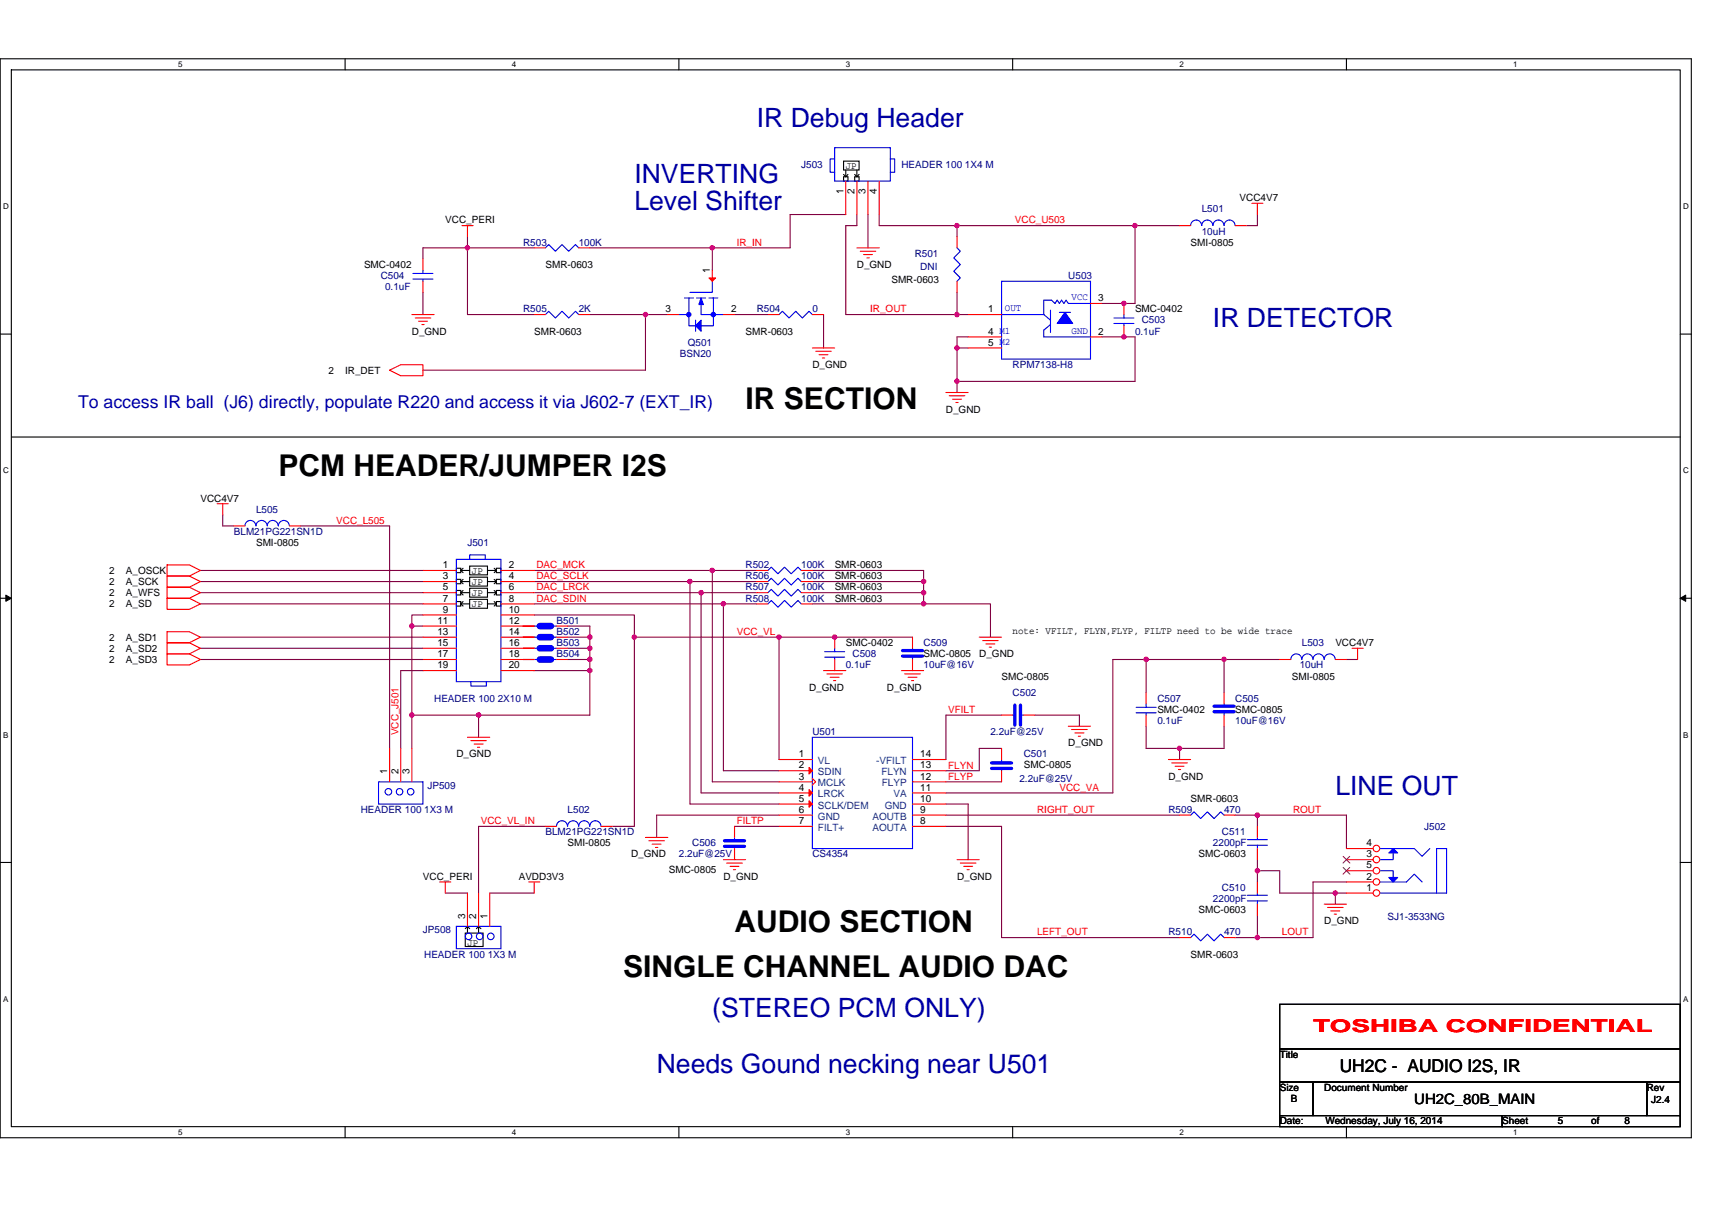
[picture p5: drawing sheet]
<svg xmlns="http://www.w3.org/2000/svg" width="297mm" height="210mm" viewBox="0 0 297 210" stroke-linecap="round" stroke-linejoin="round" font-family="sans-serif">
<path d="M0 10.2h293.5v187.2h-293.5zM2 12.1h289.5v183.4h-289.5z" fill="none" stroke="#000" stroke-width=".19"/>
<g fill="#fff">
<path d="M30.9 10.4h.8v1.6h-.8z"/>
<path d="M30.9 195.7h.8v1.6h-.8z"/>
</g>
<path d="M59.9 10.2v1.9M59.9 195.5v1.9" fill="none" stroke="#000" stroke-width=".19"/>
<g fill="#fff">
<path d="M88.8 10.4h.8v1.6h-.8z"/>
<path d="M88.8 195.7h.8v1.6h-.8z"/>
</g>
<path d="M117.8 10.2v1.9M117.8 195.5v1.9" fill="none" stroke="#000" stroke-width=".19"/>
<g fill="#fff">
<path d="M146.7 10.4h.8v1.6h-.8z"/>
<path d="M146.7 195.7h.8v1.6h-.8z"/>
</g>
<path d="M175.7 10.2v1.9M175.7 195.5v1.9" fill="none" stroke="#000" stroke-width=".19"/>
<g fill="#fff">
<path d="M204.7 10.4h.7v1.6h-.7z"/>
<path d="M204.7 195.7h.7v1.6h-.7z"/>
</g>
<path d="M233.6 10.2v1.9M233.6 195.5v1.9" fill="none" stroke="#000" stroke-width=".19"/>
<g fill="#fff">
<path d="M262.6 10.4h.7v1.6h-.7z"/>
<path d="M262.6 195.7h.7v1.6h-.7z"/>
<path d="M.5 35.1h1v1.5h-1z"/>
<path d="M292 35.1h1v1.5h-1z"/>
<path d="M.5 80.9h1v1.5h-1z"/>
<path d="M292 80.9h1v1.5h-1z"/>
</g>
<path d="M0 58h2M291.5 58h2" fill="none" stroke="#000" stroke-width=".19"/>
<g fill="#fff">
<path d="M.5 126.7h.9v1.6h-.9z"/>
<path d="M292 126.7h.9v1.6h-.9z"/>
</g>
<path d="M0 103.8h2M291.5 103.8h2" fill="none" stroke="#000" stroke-width=".19"/>
<path d="M1 103.3l1 .5-1 .6zM291.5 103.8l1-.5v1.1z" fill="#000" stroke="#000" stroke-width=".17"/>
<g fill="#fff">
<path d="M.5 172.6h.9v1.5h-.9z"/>
<path d="M292 172.6h.9v1.5h-.9z"/>
</g>
<g fill="none" stroke="#000" stroke-width=".19">
<path d="M146.4 28h2.7v1.5h-2.7zM146.4 30.7h.7v.7h-.7zM146.4 30.3l.3 .4M146.7 29.5v1.2M147.1 30.3l-.4 .4M148.3 30.7h.8v.7h-.8zM148.3 30.3l.4 .4M148.7 29.5v1.2M149.1 30.3l-.4 .4M2 75.8h289.5M79.2 98.6h.7v.8h-.7zM79.9 99l.4 .4"/>
<path d="M79.9 99h1.6M80.3 98.6l-.4 .4M81.5 98.2h3.1v1.6h-3.1zM84.6 99h1.5M85.7 98.6l.4 .4M86.1 99l-.4 .4M86.1 98.6h.8v.8h-.8zM79.2 100.5h.7v.8h-.7zM79.2 102.5h.7v.8h-.7zM79.2 104.4h.7v.8h-.7zM79.9 100.9l.4 .4M79.9 102.8l.4 .5"/>
<path d="M79.9 104.8l.4 .4M79.9 100.9h1.6M79.9 102.8h1.6M79.9 104.8h1.6M80.3 100.5l-.4 .4M80.3 102.5l-.4 .3M80.3 104.4l-.4 .4M81.5 100.2h3.1v1.5h-3.1zM81.5 102.1h3.1v1.5h-3.1zM81.5 104h3.1v1.6h-3.1zM84.6 100.9h1.5M84.6 102.8h1.5"/>
<path d="M84.6 104.8h1.5M85.7 100.5l.4 .4M85.7 102.5l.4 .3M85.7 104.4l.4 .4M86.1 100.9l-.4 .4M86.1 102.8l-.4 .5M86.1 104.8l-.4 .4M86.1 100.5h.8v.8h-.8zM86.1 102.5h.8v.8h-.8zM86.1 104.4h.8v.8h-.8zM0 149.7h2M291.5 149.7h2"/>
<path d="M80.7 161.9h3.1v2.4h-3.1zM81.1 160.8l-.4 .4M81.1 160.8v1.1M81.1 160.8l.4 .4M83 160.8l-.3 .4M83 160.8l.4 .4M83 160.8v1.1M222 174.3h69.5v7.7h-69.5zM222 182h69.5v5.8h-69.5zM222 187.8h5.8v5.8h-5.8zM222 193.6h38.6v1.9h-38.6zM227.8 187.8h57.9v5.8h-57.9z"/>
<path d="M260.6 193.6h30.9v1.9h-30.9zM285.7 187.8h5.8v5.8h-5.8z"/>
</g>
<g fill="none" stroke="#800040" stroke-width=".19">
<path d="M146.7 37.2h-9.6v5.8h-13.5M148.7 37.2v2h-2v15.4h19.3M150.6 37.2v5.8M152.5 37.2v2h13.5v1.9M166 39.2h30.9M196.9 39.2h7.8M196.9 39.2v13.5h-5.7M218.2 37.2v2h-2M73.4 44.9v-1.9h7.7v11.6h11.6M73.4 50.7v3.9M81.1 41.1v1.9h11.6M102.3 43h21.3"/>
<path d="M102.3 54.6h9.7M112 54.6v9.6h-38.6M112 54.6h3.9M123.6 43v3.9M127.4 54.6h5.8M142.9 54.6v5.8M166 50.7v3.9M166 54.6h2M168 58.5h-2v1.9M191.2 58.5h5.7v7.7h-30.9M166 60.4v5.8M166 66.2v1.9"/>
<path d="M166 60.4h2M34.8 99h38.6M38.6 89.3v2h2M52.2 91.3h15.4v38.6M92.7 99h30.9M123.6 99h7.7M123.6 99v36.7h11.6M140.9 99h19.3v1.9M34.8 102.8h38.6M34.8 104.8h38.6M34.8 100.9h38.6M34.8 110.6h38.6"/>
<path d="M34.8 112.5h38.6M34.8 114.4h38.6M71.5 108.6v15.5M71.5 108.6h1.9M73.4 116.4h-3.9v13.5M73.4 106.7h-1.9v1.9M90.8 108.6h1.9M90.8 110.6h1.9M90.8 112.5h1.9M90.8 114.4h1.9M92.7 100.9h27M92.7 116.4h9.6"/>
<path d="M92.7 104.8h32.8M92.7 106.7h17.4v3.9M92.7 102.8h28.9M98.5 110.6h3.8M98.5 112.5h3.8M98.5 114.4h3.8M98.5 108.6h3.8v2M102.3 114.4v2M102.3 116.4v7.7h-19.3M102.3 110.6v1.9M102.3 112.5v1.9M110.1 110.6h25.1"/>
<path d="M110.1 110.6v32.8h-3.9M119.7 100.9v38.6h15.5M119.7 100.9h11.6M121.6 102.8v34.8h13.6M121.6 102.8h9.7M125.5 104.8v29h9.7M125.5 104.8h5.8M135.2 110.6h23.1M135.2 110.6v21.2M140.9 104.8h19.3M140.9 102.8h19.3M140.9 100.9h19.3"/>
<path d="M160.2 100.9v1.9M160.2 102.8v2M160.2 104.8h11.6v5.8M198.9 114.4h-5.8v23.2h-29M198.9 114.4h13.5v5.8M198.9 114.4v5.8M212.4 114.4h9.6M233.6 114.4h1.9M71.5 124.1v5.8M71.5 124.1h11.5M83 124.1v3.9M164.1 139.5h3.9v9.7"/>
<path d="M164.1 135.7h9.7M173.8 129.9h-3.9v3.9h-5.8M173.8 124.1h-9.7v7.7M179.6 124.1h7.7v1.9M198.9 126v3.9h5.8M204.7 129.9v1.9M212.4 126v3.9h-7.7M77.3 155h3.8M85 155h7.7M94.6 143.4h-11.6v11.6M127.4 143.4h7.8M135.2 141.5h-21.3v3.8"/>
<path d="M164.1 141.5h40.6M164.1 143.4h9.7v19.3h30.9M214.3 141.5h3.9M218.2 151.1h3.8v3.9h9.7M218.2 141.5h15.4v5.8M218.2 141.5v1.9M218.2 158.8v3.9M218.2 149.2v1.9M218.2 151.1v2M233.6 153.1h-5.8v9.6h-9.6M233.6 155h-1.9v1.9M214.3 162.7h3.9"/>
</g>
<g fill="#f0f" stroke="#f0f" stroke-width=".19">
<circle cx="112" cy="54.6" r=".38"/>
<circle cx="166" cy="60.4" r=".38"/>
<circle cx="81.1" cy="43" r=".38"/>
<circle cx="196.9" cy="39.1" r=".38"/>
<circle cx="166" cy="39.1" r=".38"/>
<circle cx="166" cy="54.6" r=".38"/>
<circle cx="198.9" cy="114.4" r=".38"/>
<circle cx="212.4" cy="114.4" r=".38"/>
<circle cx="125.5" cy="104.8" r=".38"/>
<circle cx="123.6" cy="99" r=".38"/>
<circle cx="121.6" cy="102.8" r=".38"/>
<circle cx="119.7" cy="100.9" r=".38"/>
<circle cx="135.2" cy="110.6" r=".38"/>
<circle cx="110" cy="110.6" r=".38"/>
<circle cx="144.8" cy="110.6" r=".38"/>
<circle cx="160.3" cy="104.8" r=".38"/>
<circle cx="160.3" cy="102.8" r=".38"/>
<circle cx="160.3" cy="100.9" r=".38"/>
<circle cx="218.2" cy="141.5" r=".38"/>
<circle cx="218.2" cy="162.7" r=".38"/>
<circle cx="231.7" cy="155" r=".38"/>
<circle cx="102.3" cy="116.4" r=".38"/>
<circle cx="204.6" cy="129.9" r=".38"/>
<circle cx="83" cy="124.1" r=".38"/>
<circle cx="71.4" cy="124.1" r=".38"/>
<circle cx="71.4" cy="108.6" r=".38"/>
<circle cx="102.3" cy="110.6" r=".38"/>
<circle cx="102.3" cy="112.5" r=".38"/>
<circle cx="102.3" cy="114.4" r=".38"/>
<circle cx="123.6" cy="43" r=".38"/>
<circle cx="218.2" cy="151.1" r=".38"/>
<circle cx="195" cy="52.6" r=".38"/>
<circle cx="195" cy="58.4" r=".38"/>
<circle cx="166" cy="66.2" r=".38"/>
</g>
<g fill="none" stroke="#f00" stroke-width=".19">
<path d="M80.2 39.2h1.9M81.1 39.2v1.9M217.2 35.3h1.9M218.2 35.3v1.9M71.5 54.6h3.8M72 55.2h2.7M72.6 55.8h1.6M73.2 56.3h.4M133.2 54.6h2M140.9 54.6h2M148.7 43h3.8M149.3 43.6h2.7"/>
<path d="M149.8 44.2h1.6M150.4 44.7h.4M67.6 64.2l1.9-.9h3.9v1.9h-3.9zM140.9 60.4h3.9M141.5 61h2.7M142.1 61.6h1.6M142.7 62.1h.4M164.1 68.1h3.9M164.7 68.7h2.7M165.3 69.3h1.5M165.9 69.8h.3M29 100h3.8l2 .9-2 1h-3.8z"/>
<path d="M29 98h3.8l2 1-2 1h-3.8zM37.7 87.4h1.9M38.6 87.4v1.9M29 103.8h3.8l2 1-2 .9h-3.8zM29 101.9h3.8l2 .9-2 1h-3.8zM29 109.6h3.8l2 1-2 .9h-3.8zM29 111.5h3.8l2 1-2 1h-3.8zM29 113.5h3.8l2 .9-2 1h-3.8zM90.8 112.5h1.9M96.6 112.5h1.9M142.9 116.4h3.8M143.5 116.9h2.7"/>
<path d="M144 117.5h1.6M144.6 118.1h.4M156.4 116.4h3.8M157 116.9h2.7M157.6 117.5h1.5M158.1 118.1h.4M169.9 110.6h3.9M170.5 111.2h2.7M171.1 111.7h1.5M171.6 112.3h.4M234.6 112.5h1.9M235.5 112.5v1.9"/>
<path d="M81.1 128h3.9M81.7 128.5h2.7M82.3 129.1h1.5M82.8 129.7h.4M185.4 126h3.8M185.9 126.6h2.7M186.5 127.2h1.6M187.1 127.8h.4M202.7 131.8h3.9M203.3 132.4h2.7M203.9 133h1.5M204.5 133.5h.3"/>
<path d="M212.4 120.2v2M212.4 124.1v1.9M76.3 153.1h1.9M77.3 153.1v1.9M91.7 153.1h2M92.7 153.1v1.9M112 145.3h3.9M112.6 145.9h2.7M113.2 146.5h1.5M113.7 147.1h.4M125.5 149.2h3.9M126.1 149.8h2.7"/>
<path d="M126.7 150.3h1.5M127.3 150.9h.3M166 149.2h3.9M166.6 149.8h2.7M167.2 150.3h1.6M167.8 150.9h.4M218.2 143.4v1.9M218.2 147.3v1.9M229.8 156.9h3.8M230.3 157.5h2.7M230.9 158.1h1.5M231.5 158.6h.4"/>
</g>
<path d="M93.7 112.5h1.9" fill="none" stroke="#00f" stroke-width="1.1"/>
<g fill="none" stroke="#00f" stroke-width=".19">
<path d="M135.2 54.6l.5-.6 1.2 1.2 1.2-1.2 1.1 1.2 1.2-1.2 .5 .6M92.7 112.5h.4M96.2 112.5h.4M212.4 122.2v.4M212.4 123.5v.6M216.4 146.7h3.5M216.4 145.7h3.5M218.2 145.3v.4M218.2 146.7v.6M239.4 155h11.6v-7.7h-1.7v7.7M239.4 153.1h4.6l1.4-1.4 1.3 1.4M239.4 147.3h6l1.3 1.3 1.4-1.3"/>
<path d="M239.4 151.1h2.3v1.2M241.7 148v1.2h-2.3"/>
</g>
<path d="M210.6 123.5h3.5M210.6 122.6h3.5" fill="none" stroke="#00f" stroke-width=".57"/>
<g fill="#00f" stroke="#00f" stroke-width=".19">
<path d="M241 148l.7-.7 .8 .7z" fill-rule="evenodd"/>
<path d="M241 152.3h1.5l-.8 .8z" fill-rule="evenodd"/>
</g>
<circle cx="238.8" cy="147.2" r=".57" fill="#fff" stroke="#f00" stroke-width=".19"/>
<path d="M233.6 147.3h4.6" fill="none" stroke="#f00" stroke-width=".19"/>
<circle cx="238.8" cy="149.2" r=".57" fill="#fff" stroke="#f00" stroke-width=".19"/>
<path d="M233.6 149.2h4.6" fill="none" stroke="#f00" stroke-width=".19"/>
<path d="M233 148.6l1.2 1.2M234.2 148.6l-1.2 1.2" fill="none" stroke="#804000" stroke-width=".17"/>
<circle cx="238.8" cy="151.1" r=".57" fill="#fff" stroke="#f00" stroke-width=".19"/>
<path d="M233.6 151.1h4.6" fill="none" stroke="#f00" stroke-width=".19"/>
<path d="M233 150.5l1.2 1.2M234.2 150.5l-1.2 1.2" fill="none" stroke="#804000" stroke-width=".17"/>
<circle cx="238.8" cy="153" r=".57" fill="#fff" stroke="#f00" stroke-width=".19"/>
<path d="M233.6 153.1h4.6" fill="none" stroke="#f00" stroke-width=".19"/>
<circle cx="238.8" cy="155" r=".57" fill="#fff" stroke="#f00" stroke-width=".19"/>
<g fill="none" stroke="#f00" stroke-width=".19">
<path d="M146.7 31.4v5.8M148.7 31.4v5.8M150.6 31.4v5.8M152.5 31.4v5.8M204.7 39.2h1.9M214.3 39.2h1.9M73.4 48.8v1.9M73.4 44.9v2M92.7 43h1.9M92.7 54.6h1.9M100.4 43h1.9M100.4 54.6h1.9"/>
<path d="M115.9 54.6h1.9M123.6 46.9v1.9M125.5 54.6h1.9M166 48.8v1.9M166 41.1v1.9M168 54.6h5.8M168 58.5h5.8M189.2 52.7h2M189.2 58.5h2M195 56.5v2M195 52.7v1.9M168 60.4h5.8"/>
<path d="M40.6 91.3h1.9M50.2 91.3h2M73.4 99h5.8M86.9 99h5.8M131.3 99h1.9M139 99h1.9M73.4 100.9h5.8M73.4 102.8h5.8M73.4 104.8h5.8M73.4 106.7h5.8M73.4 108.6h5.8M73.4 110.6h5.8"/>
<path d="M73.4 112.5h5.8M73.4 114.4h5.8M73.4 116.4h5.8M86.9 114.4h5.8h-1.9M86.9 100.9h5.8M86.9 102.8h5.8M86.9 104.8h5.8M86.9 106.7h5.8M86.9 108.6h5.8h-1.9M86.9 110.6h5.8h-1.9M86.9 112.5h5.8M86.9 116.4h5.8"/>
<path d="M96.6 114.4h1.9M96.6 110.6h1.9M96.6 108.6h1.9M131.3 102.8h1.9M131.3 104.8h1.9M131.3 100.9h1.9M139 102.8h1.9M139 104.8h1.9M139 100.9h1.9M144.8 114.4v2M144.8 110.6v1.9M158.3 110.6v1.9"/>
<path d="M158.3 114.4v2M222 114.4h2M231.7 114.4h1.9M67.6 129.9v5.8M69.5 129.9v5.8M71.5 129.9v5.8M135.2 139.5h5.7M135.2 135.7h5.7M135.2 131.8h5.7M135.2 133.8h5.7M135.2 137.6h5.7M140.9 135.1l.6 .6-.6 .5"/>
<path d="M158.3 133.8h5.8M158.3 131.8h5.8M158.3 137.6h5.8M158.3 139.5h5.8M158.3 135.7h5.8M173.8 124.1h1.9M173.8 133.8v1.9M173.8 129.9v1.9M177.6 124.1h2M198.9 124.1v1.9M198.9 120.2v2M81.1 155v5.8"/>
<path d="M83 155v5.8M85 155v5.8M94.6 143.4h2M104.3 143.4h1.9M127.4 147.3v1.9M127.4 143.4v1.9M135.2 143.4h5.7M135.2 141.5h5.7M158.3 143.4h5.8M158.3 141.5h5.8M204.7 141.5h1.9M212.4 141.5h1.9"/>
<path d="M218.2 153.1v1.9M218.2 156.9v1.9M233.6 155h4.6M204.7 162.7h1.9M212.4 162.7h1.9"/>
</g>
<g fill="none" stroke="#00f" stroke-width=".19">
<path d="M144.8 25.6h9.7v5.8h-9.7zM144.8 27.6h-.8v2.3h.8M154.5 27.6h.7v2.3h-.7M210.4 39.1a.97 .97 0 0 0-.9-.9 .97 .97 0 0 0-1 .9 .95 .95 0 0 0-1-.9 .95 .95 0 0 0-.9 .9M214.3 39.1a.96 .96 0 0 0-1-.9 .96 .96 0 0 0-.9 .9 .95 .95 0 0 0-1-.9 .95 .95 0 0 0-.9 .9M71.6 47.5h3.5M71.6 48.4h3.5M73.4 48.4v.4M73.4 46.9v.6M94.6 43l.6-.6 1.2 1.2 1.1-1.2 1.2 1.2 1.1-1.2 .6 .6M94.6 54.6l.6-.6 1.2 1.2 1.1-1.2 1.2 1.2 1.1-1.2 .6 .6M117.8 54.6h1.7"/>
<path d="M118.8 51.7h1.5M119.5 51.7v4.8h1.2M120.7 55.6v1.9M120.9 51.7h1.5M121.6 52.7v1.9h3.9M123 51.7h1.5M123.6 48.8v1.9h-3.9M123.8 51.7v4.8h-2.2M166 43l.6 .6-1.1 1.1 1.1 1.2-1.1 1.2 1.1 1.1-.6 .6M173.8 48.8h15.4v13.5h-15.4zM173.8 54.6h7.3M181.1 54.6l1.2 1"/>
<path d="M182.3 53.8v3.9M182.3 56.3l-1.2 1v1.2h8.1M183.8 54.2h1.9M189.2 52.7h-3.8l-.4-.6-.4 .6-.4-.6-.4 .6-.4-.6-.4 .6-.5-.6h-1.4v2.5M193.3 55.2h3.4M193.3 56.1h3.4M195 56.1v.4M195 54.6v.6M42.5 91.2a.95 .95 0 0 1 1-.9 .95 .95 0 0 1 .9 .9 .97 .97 0 0 1 1-.9 .97 .97 0 0 1 1 .9 .96 .96 0 0 1 .9-.9 .96 .96 0 0 1 1 .9 .96 .96 0 0 1 .9-.9 .96 .96 0 0 1 1 .9M79.2 97.1h7.7v21.2h-7.7zM81.5 97.1v-.8h2.7v.8M133.2 99l.6-.6 1.2 1.2 1.1-1.2 1.2 1.2 1.1-1.2 .6 .6"/>
<path d="M81.7 118.3v.8h2.7v-.8M92.7 114.4h.4M92.7 110.6h.4M92.7 108.6h.4M96.2 114.4h.4M96.2 110.6h.4M96.2 108.6h.4M133.2 102.8l.6-.5 1.2 1.1 1.1-1.1 1.2 1.1 1.1-1.1 .6 .5M133.2 104.8l.6-.6 1.2 1.2 1.1-1.2 1.2 1.2 1.1-1.2 .6 .6M133.2 100.9l.6-.5 1.2 1.1 1.1-1.1 1.2 1.1 1.1-1.1 .6 .5M143.1 113.1h3.5M143.1 114h3.5"/>
<path d="M144.8 114v.4M144.8 112.5v.6M158.3 112.5v.4M158.3 113.9v.5M224 114.4a.95 .95 0 0 1 .9-.9 .95 .95 0 0 1 1 .9M225.9 114.4a.96 .96 0 0 1 1-.9 .96 .96 0 0 1 .9 .9 .96 .96 0 0 1 1-.9 .96 .96 0 0 1 .9 .9M229.8 114.4a.95 .95 0 0 1 .9-.9 .95 .95 0 0 1 1 .9M65.7 135.7h7.7v3.8h-7.7zM140.9 128h17.4v19.3h-17.4zM173.8 133.4v.4M173.8 131.8v.6M175.7 124.1h.4"/>
<path d="M177.1 124.1h.5M197.1 122.7h3.5M197.1 123.7h3.5M198.9 123.7v.4M198.9 122.2v.5M96.6 143.4a.95 .95 0 0 1 .9-1 .95 .95 0 0 1 1 1M98.5 143.4a.95 .95 0 0 1 .9-1 .95 .95 0 0 1 1 1M100.4 143.4a.95 .95 0 0 1 1-1 .95 .95 0 0 1 .9 1 .97 .97 0 0 1 1-1 .97 .97 0 0 1 1 1M127.4 146.9v.4M127.4 145.3v.6M206.6 141.5l.6-.6 1.1 1.1 1.2-1.1 1.1 1.1 1.2-1.1 .6 .6M216.4 156.3h3.5"/>
<path d="M216.4 155.4h3.5M218.2 155v.4M218.2 156.3v.6M79.2 160.8h7.7v3.8h-7.7zM206.6 162.7l.6-.6 1.1 1.2 1.2-1.2 1.1 1.2 1.2-1.2 .6 .6"/>
<circle cx="67.4" cy="137.4" r=".57"/>
<circle cx="69.3" cy="137.4" r=".57"/>
<circle cx="71.2" cy="137.4" r=".57"/>
<circle cx="81.3" cy="162.5" r=".57"/>
<circle cx="83.2" cy="162.5" r=".57"/>
<circle cx="85.2" cy="162.5" r=".57"/>
</g>
<g fill="#00f" stroke="#00f" stroke-width=".19">
<path d="M184.8 54.2l1.3 1.9h-2.7z" fill-rule="evenodd"/>
<path d="M121.6 55.6v1.9l-.9-1z" fill-rule="evenodd"/>
<path d="M121.6 51.7l.4 1.2h-.7z" fill-rule="evenodd"/>
<circle cx="119.5" cy="54.6" r=".38"/>
<circle cx="123.8" cy="54.6" r=".38"/>
</g>
<path d="M156.6 113.9h3.5M156.6 112.9h3.5M172 132.4h3.5M172 133.3h3.5M176.1 122.4v3.4M177.1 122.4v3.4M125.7 145.9h3.5M125.7 146.9h3.5" fill="none" stroke="#00f" stroke-width=".57"/>
<path d="M93.7 114.4h1.9M93.7 110.6h1.9M93.7 108.6h1.9" fill="none" stroke="#00f" stroke-width="1.1"/>
<g fill="#f00" stroke="#f00" stroke-width=".19">
<path d="M123 48.2h1.2l-.6 .6z"/>
<path d="M140.4 139l.5 .5-.5 .6z"/>
<path d="M140.4 133.2l.5 .6-.5 .5z"/>
<path d="M140.4 137l.5 .6-.5 .6z"/>
</g>
<g fill="#f0f" stroke="#f0f" stroke-width=".19">
<circle cx="112" cy="54.6" r=".38"/>
<circle cx="166" cy="60.4" r=".38"/>
<circle cx="81.1" cy="43" r=".38"/>
<circle cx="196.9" cy="39.1" r=".38"/>
<circle cx="166" cy="39.1" r=".38"/>
<circle cx="166" cy="54.6" r=".38"/>
<circle cx="198.9" cy="114.4" r=".38"/>
<circle cx="212.4" cy="114.4" r=".38"/>
<circle cx="125.5" cy="104.8" r=".38"/>
<circle cx="123.6" cy="99" r=".38"/>
<circle cx="121.6" cy="102.8" r=".38"/>
<circle cx="119.7" cy="100.9" r=".38"/>
<circle cx="135.2" cy="110.6" r=".38"/>
<circle cx="110" cy="110.6" r=".38"/>
<circle cx="144.8" cy="110.6" r=".38"/>
<circle cx="160.3" cy="104.8" r=".38"/>
<circle cx="160.3" cy="102.8" r=".38"/>
<circle cx="160.3" cy="100.9" r=".38"/>
<circle cx="218.2" cy="141.5" r=".38"/>
<circle cx="218.2" cy="162.7" r=".38"/>
<circle cx="231.7" cy="155" r=".38"/>
<circle cx="102.3" cy="116.4" r=".38"/>
<circle cx="204.6" cy="129.9" r=".38"/>
<circle cx="83" cy="124.1" r=".38"/>
<circle cx="71.4" cy="124.1" r=".38"/>
<circle cx="71.4" cy="108.6" r=".38"/>
<circle cx="102.3" cy="110.6" r=".38"/>
<circle cx="102.3" cy="112.5" r=".38"/>
<circle cx="102.3" cy="114.4" r=".38"/>
<circle cx="123.6" cy="43" r=".38"/>
<circle cx="218.2" cy="151.1" r=".38"/>
<circle cx="195" cy="52.6" r=".38"/>
<circle cx="195" cy="58.4" r=".38"/>
<circle cx="166" cy="66.2" r=".38"/>
</g>
<g font-size="5.2">
<text x="129.4" y="71">IR SECTION</text>
<text x="48.3" y="82.6">PCM HEADER/JUMPER I2S</text>
<text x="127.4" y="161.7">AUDIO SECTION</text>
<text x="108.1" y="169.5">SINGLE CHANNEL AUDIO DAC</text>
</g>
<g font-size="4.6" fill="#0000a0">
<text x="131.3" y="22.1">IR Debug Header</text>
<text x="110.1" y="31.7">INVERTING</text>
<text x="110.1" y="36.5">Level Shifter</text>
<text x="210.5" y="56.8">IR DETECTOR</text>
<text x="231.7" y="137.9">LINE OUT</text>
<text x="123.6" y="176.5">(STEREO PCM ONLY)</text>
<text x="113.9" y="186.2">Needs Gound necking near U501</text>
</g>
<text font-size="3.1" fill="#0000a0" x="13.5" y="70.9">To access IR ball (J6) directly, populate R220 and access it via J602-7 (EXT_IR)</text>
<text font-size="3.1" fill="#f00" x="227.8" y="179">TOSHIBA CONFIDENTIAL</text>
<text font-size="3.1" x="232.4" y="186.1">UH2C - AUDIO I2S, IR</text>
<text font-size="2.5" x="245.4" y="191.6">UH2C_80B_MAIN</text>
<g font-size="1.7" fill="#000080">
<text x="139" y="29.1">J503</text>
<text x="156.4" y="29.1">HEADER 100 1X4 M</text>
<text x="208.5" y="36.8">L501</text>
<text x="208.5" y="40.7">10uH</text>
<text x="90.8" y="42.6">R503</text>
<text x="100.4" y="42.6">100K</text>
<text x="158.7" y="44.6">R501</text>
<text x="159.7" y="46.9">DNI</text>
<text x="66.1" y="48.4">C504</text>
<text x="66.8" y="50.4">0.1uF</text>
<text x="185.4" y="48.4">U503</text>
<text x="90.8" y="54.2">R505</text>
<text x="100.4" y="54.2">2K</text>
<text x="131.3" y="54.2">R504</text>
<text x="140.9" y="54.2">0</text>
<text x="196.9" y="58.1">0.1uF</text>
<text x="198.1" y="56.1">C503</text>
<text x="118" y="61.9">BSN20</text>
<text x="119.3" y="60">Q501</text>
<text x="175.7" y="63.9">RPM7138-H8</text>
<text x="44.4" y="89">L505</text>
<text x="40.6" y="92.8">BLM21PG221SN1D</text>
<text x="81.1" y="94.7">J501</text>
<text x="129.4" y="98.6">R502</text>
<text x="129.4" y="100.5">R506</text>
<text x="139" y="98.6">100K</text>
<text x="139" y="100.5">100K</text>
<text x="129.4" y="102.5">R507</text>
<text x="129.4" y="104.4">R508</text>
<text x="139" y="102.5">100K</text>
<text x="139" y="104.4">100K</text>
<text x="96.6" y="112.1">B503</text>
<text x="96.6" y="110.2">B502</text>
<text x="96.6" y="108.3">B501</text>
<text x="160.2" y="112.1">C509</text>
<text x="225.9" y="112.1">L503</text>
<text x="96.6" y="114">B504</text>
<text x="146.7" y="116">0.1uF</text>
<text x="147.9" y="114">C508</text>
<text x="160.2" y="116">10uF@16V</text>
<text x="225.5" y="116">10uH</text>
<text x="75.3" y="121.8">HEADER 100 2X10 M</text>
<text x="175.7" y="120.8">C502</text>
<text x="200.8" y="121.8">C507</text>
<text x="200.8" y="125.6">0.1uF</text>
<text x="214.3" y="121.8">C505</text>
<text x="214.3" y="125.6">10uF@16V</text>
<text x="140.9" y="127.6">U501</text>
<text x="171.8" y="127.6">2.2uF@25V</text>
<text x="177.6" y="131.4">C501</text>
<text x="74.2" y="136.8">JP509</text>
<text x="176.9" y="135.7">2.2uF@25V</text>
<text x="62.6" y="141.1">HEADER 100 1X3 M</text>
<text x="98.5" y="141.1">L502</text>
<text x="202.7" y="141.1">R509</text>
<text x="212.4" y="141.1">470</text>
<text x="247.1" y="144">J502</text>
<text x="94.6" y="144.9">BLM21PG221SN1D</text>
<text x="117.8" y="148.8">2.2uF@25V</text>
<text x="120.1" y="146.9">C506</text>
<text x="140.9" y="148.8">CS4354</text>
<text x="210.5" y="146.9">2200pF</text>
<text x="212" y="144.9">C511</text>
<text x="212" y="154.6">C510</text>
<text x="73.4" y="161.9">JP508</text>
<text x="210.5" y="156.5">2200pF</text>
<text x="240.7" y="159.6">SJ1-3533NG</text>
<text x="73.6" y="166.2">HEADER 100 1X3 M</text>
<text x="202.7" y="162.3">R510</text>
<text x="212.4" y="162.3">470</text>
</g>
<g font-size="1.7">
<text x="146.7" y="29.3">JP</text>
<text x="146.3" y="33.7" transform="rotate(-90 146.3 33.7)">1</text>
<text x="148.3" y="33.7" transform="rotate(-90 148.3 33.7)">2</text>
<text x="150.2" y="33.7" transform="rotate(-90 150.2 33.7)">3</text>
<text x="152.1" y="33.7" transform="rotate(-90 152.1 33.7)">4</text>
<text x="215.1" y="34.9">VCC4V7</text>
<text x="77.3" y="38.8">VCC_PERI</text>
<text x="63.2" y="46.5">SMC-0402</text>
<text x="94.6" y="46.5">SMR-0603</text>
<text x="123.2" y="47.5" transform="rotate(-90 123.2 47.5)">1</text>
<text x="148.7" y="46.5">D_GND</text>
<text x="206.6" y="42.6">SMI-0805</text>
<text x="154.7" y="49.2">SMR-0603</text>
<text x="190.6" y="52.3">3</text>
<text x="71.5" y="58.1">D_GND</text>
<text x="92.7" y="58.1">SMR-0603</text>
<text x="115.5" y="54.2">3</text>
<text x="126.9" y="54.2">2</text>
<text x="129.4" y="58.1">SMR-0603</text>
<text x="171.4" y="54.2">1</text>
<text x="171.4" y="58.1">4 M1</text>
<text x="171.4" y="60">5 M2</text>
<text x="190.6" y="58.1">2</text>
<text x="196.9" y="54.2">SMC-0402</text>
<text x="57" y="64.8">2</text>
<text x="59.9" y="64.8">IR_DET</text>
<text x="140.9" y="63.9">D_GND</text>
<text x="164.1" y="71.6">D_GND</text>
<text x="34.8" y="87">VCC4V7</text>
<text x="44.4" y="94.7">SMI-0805</text>
<text x="19" y="101.5">2</text>
<text x="19" y="99.6">2</text>
<text x="21.8" y="101.5">A_SCK</text>
<text x="21.8" y="99.6">A_OSCK</text>
<text x="76.9" y="98.6">1</text>
<text x="76.9" y="100.5">3</text>
<text x="81.9" y="99.6">JP</text>
<text x="81.9" y="101.5">JP</text>
<text x="88.3" y="98.6">2</text>
<text x="88.3" y="100.5">4</text>
<text x="144.8" y="98.6">SMR-0603</text>
<text x="144.8" y="100.5">SMR-0603</text>
<text x="19" y="105.4">2</text>
<text x="19" y="103.4">2</text>
<text x="21.8" y="105.4">A_SD</text>
<text x="21.8" y="103.4">A_WFS</text>
<text x="76.9" y="102.4">5</text>
<text x="76.9" y="104.4">7</text>
<text x="76.9" y="106.3">9</text>
<text x="81.9" y="103.5">JP</text>
<text x="81.9" y="105.4">JP</text>
<text x="88.3" y="102.4">6</text>
<text x="88.3" y="104.4">8</text>
<text x="88.3" y="106.3">10</text>
<text x="144.8" y="102.5">SMR-0603</text>
<text x="144.8" y="104.4">SMR-0603</text>
<text x="19" y="111.2">2</text>
<text x="19" y="113.1">2</text>
<text x="21.8" y="111.2">A_SD1</text>
<text x="21.8" y="113.1">A_SD2</text>
<text x="75.9" y="108.2">11</text>
<text x="75.9" y="110.2">13</text>
<text x="75.9" y="112.1">15</text>
<text x="88.3" y="108.2">12</text>
<text x="88.3" y="110.2">14</text>
<text x="88.3" y="112.1">16</text>
<text x="146.7" y="112.1">SMC-0402</text>
<text x="175.7" y="110">note: VFILT, FLYN,FLYP, FILTP need to be wide trace</text>
<text x="231.7" y="112.1">VCC4V7</text>
<text x="19" y="115">2</text>
<text x="21.8" y="115">A_SD3</text>
<text x="75.9" y="114">17</text>
<text x="75.9" y="116">19</text>
<text x="88.3" y="114">18</text>
<text x="88.3" y="116">20</text>
<text x="140.4" y="119.8">D_GND</text>
<text x="153.9" y="119.8">D_GND</text>
<text x="160.2" y="114">SMC-0805</text>
<text x="169.9" y="114">D_GND</text>
<text x="173.8" y="117.9">SMC-0805</text>
<text x="224.2" y="117.9">SMI-0805</text>
<text x="200.8" y="123.7">SMC-0402</text>
<text x="214.3" y="123.7">SMC-0805</text>
<text x="79.2" y="131.4">D_GND</text>
<text x="138.6" y="131.4">1</text>
<text x="159.7" y="131.4">14</text>
<text x="185.4" y="129.5">D_GND</text>
<text x="67.2" y="134.3" transform="rotate(-90 67.2 134.3)">1</text>
<text x="69.1" y="134.3" transform="rotate(-90 69.1 134.3)">2</text>
<text x="71.1" y="134.3" transform="rotate(-90 71.1 134.3)">3</text>
<text x="138.6" y="135.3">3</text>
<text x="138.6" y="133.4">2</text>
<text x="138.6" y="137.2">4</text>
<text x="159.7" y="135.3">12</text>
<text x="159.7" y="133.4">13</text>
<text x="159.7" y="137.2">11</text>
<text x="177.6" y="133.3">SMC-0805</text>
<text x="202.7" y="135.3">D_GND</text>
<text x="138.6" y="139.1">5</text>
<text x="138.6" y="143">7</text>
<text x="138.6" y="141.1">6</text>
<text x="159.7" y="143">8</text>
<text x="159.7" y="141.1">9</text>
<text x="159.7" y="139.1">10</text>
<text x="206.6" y="139.1">SMR-0603</text>
<text x="98.5" y="146.9">SMI-0805</text>
<text x="109.5" y="148.8">D_GND</text>
<text x="207.9" y="148.8">SMC-0603</text>
<text x="237.1" y="146.9">4</text>
<text x="237.1" y="148.8">3</text>
<text x="73.4" y="152.7">VCC_PERI</text>
<text x="90" y="152.7">AVDD3V3</text>
<text x="116.1" y="151.5">SMC-0805</text>
<text x="125.5" y="152.7">D_GND</text>
<text x="166" y="152.7">D_GND</text>
<text x="237.1" y="150.7">5</text>
<text x="237.1" y="152.7">2</text>
<text x="237.1" y="154.6">1</text>
<text x="80.7" y="159.4" transform="rotate(-90 80.7 159.4)">3</text>
<text x="82.6" y="159.4" transform="rotate(-90 82.6 159.4)">2</text>
<text x="84.6" y="159.4" transform="rotate(-90 84.6 159.4)">1</text>
<text x="207.9" y="158.5">SMC-0603</text>
<text x="229.8" y="160.4">D_GND</text>
<text x="81.1" y="164.1">JP</text>
<text x="206.6" y="166.2">SMR-0603</text>
<text x="222" y="183.6">Title</text>
<text x="222" y="189.3">Size</text>
<text x="224" y="191.3">B</text>
<text x="229.8" y="189.3">Document Number</text>
<text x="285.7" y="189.3">Rev</text>
<text x="286.5" y="191.5">J2.4</text>
<text x="222" y="195.1">Date:</text>
<text x="230" y="195.1">Wednesday, July 16, 2014</text>
<text x="260.6" y="195.1">Sheet</text>
<text x="270.3" y="195.1">5</text>
<text x="276.1" y="195.1">of</text>
<text x="281.9" y="195.1">8</text>
</g>
<g font-size="1.7" fill="#f00">
<text x="176.1" y="38.8">VCC_U503</text>
<text x="127.8" y="42.6">IR_IN</text>
<text x="151" y="54.2">IR_OUT</text>
<text x="58.3" y="90.9">VCC_L505</text>
<text x="93.1" y="100.5">DAC_SCLK</text>
<text x="93.1" y="98.6">DAC_MCK</text>
<text x="93.1" y="102.5">DAC_LRCK</text>
<text x="93.1" y="104.4">DAC_SDIN</text>
<text x="127.8" y="110.2">VCC_VL</text>
<text x="164.5" y="123.7">VFILT</text>
<text x="69.1" y="127.6" transform="rotate(-90 69.1 127.6)">VCC_J501</text>
<text x="164.5" y="135.3">FLYP</text>
<text x="164.5" y="133.4">FLYN</text>
<text x="183.8" y="137.2">VCC_VA</text>
<text x="83.4" y="143">VCC_VL_IN</text>
<text x="127.8" y="143">FILTP</text>
<text x="179.9" y="141.1">RIGHT_OUT</text>
<text x="224.3" y="141.1">ROUT</text>
<text x="179.9" y="162.3">LEFT_OUT</text>
<text x="222.4" y="162.3">LOUT</text>
</g>
<g font-size="1.7" fill="#00f">
<text x="185.9" y="52.1">VCC</text>
<text x="174.3" y="54">OUT</text>
<text x="185.9" y="57.9">GND</text>
</g>
<g font-size="1.7" fill="#004080">
<text x="141.9" y="136.5">MCLK</text>
<text x="141.9" y="132.6">VL</text>
<text x="141.9" y="134.5">SDIN</text>
<text x="152" y="132.6">-VFILT</text>
<text x="152.9" y="134.5">FLYN</text>
<text x="153" y="136.5">FLYP</text>
<text x="141.9" y="140.3">SCLK/DEM</text>
<text x="141.9" y="142.2">GND</text>
<text x="141.9" y="138.4">LRCK</text>
<text x="151.4" y="142.2">AOUTB</text>
<text x="153.5" y="140.3">GND</text>
<text x="155" y="138.4">VA</text>
<text x="141.9" y="144.2">FILT+</text>
<text x="151.4" y="144.2">AOUTA</text>
</g>
<g font-size="1.4">
<text x="30.9" y="11.7">5</text>
<text x="88.8" y="11.7">4</text>
<text x="146.7" y="11.7">3</text>
<text x="204.7" y="11.7">2</text>
<text x="262.6" y="11.7">1</text>
<text x=".5" y="36.3">D</text>
<text x="292" y="36.3">D</text>
<text x=".5" y="82.1">C</text>
<text x="292" y="82.1">C</text>
<text x=".5" y="128">B</text>
<text x="292" y="128">B</text>
<text x=".5" y="173.8">A</text>
<text x="292" y="173.8">A</text>
<text x="30.9" y="197">5</text>
<text x="88.8" y="197">4</text>
<text x="146.7" y="197">3</text>
<text x="204.7" y="197">2</text>
<text x="262.6" y="197">1</text>
</g>
</svg>
